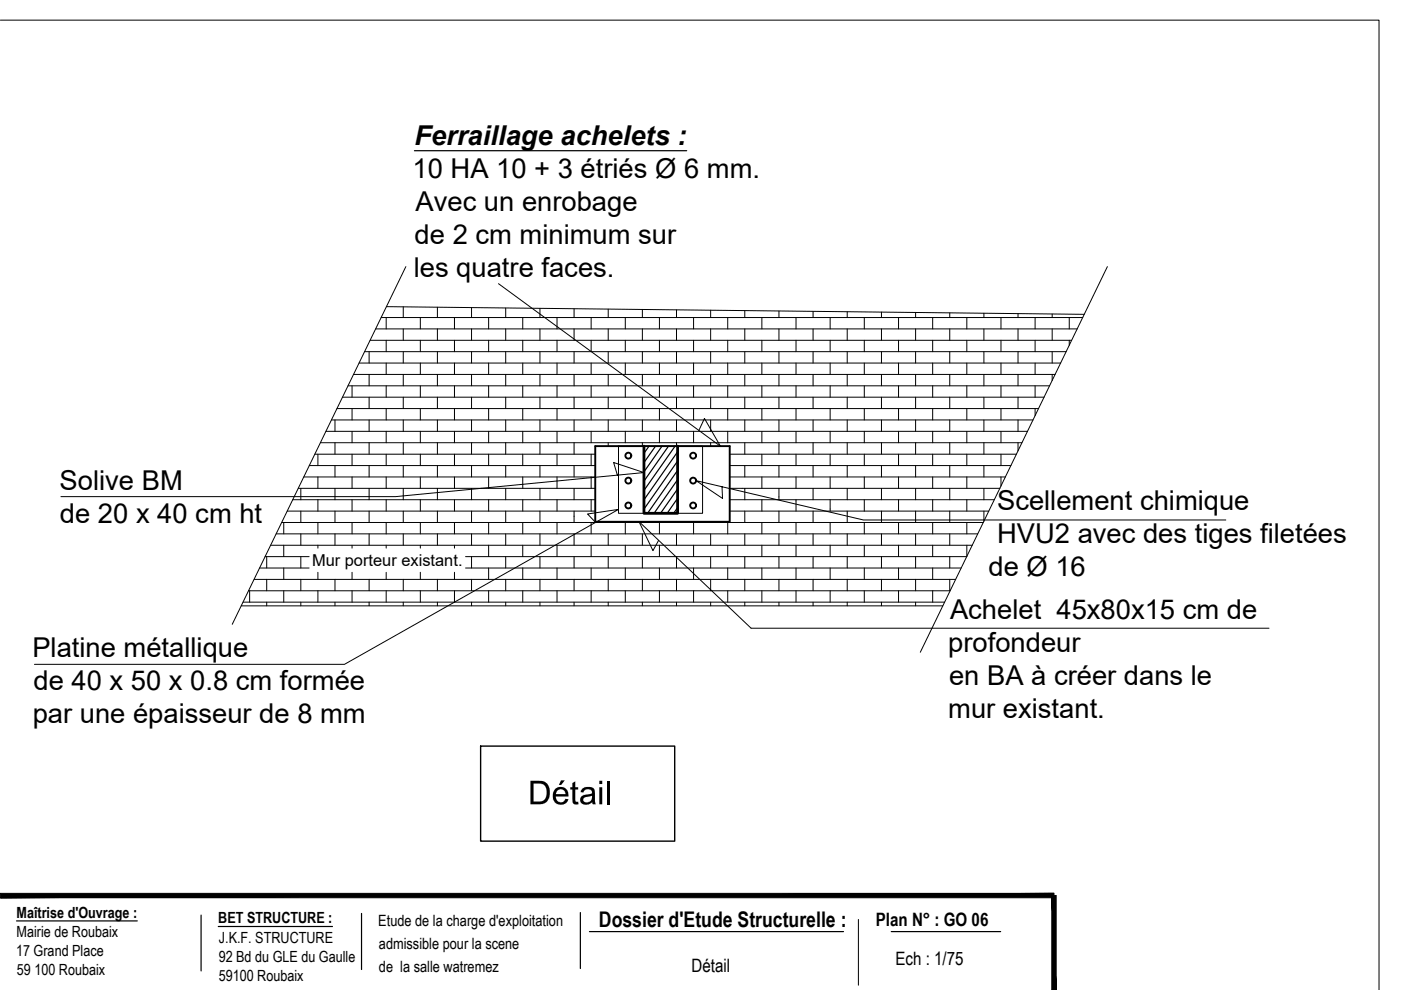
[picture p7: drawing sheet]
<svg xmlns="http://www.w3.org/2000/svg" width="297mm" height="210mm" viewBox="0 0 297 210" stroke-linecap="round" stroke-linejoin="round" font-family="sans-serif">
<!-- layer: Butons sismique jkf -->
<g fill="none" stroke="#000" stroke-width=".21">
<path d="M86 56.5l-36.8 75.9M234.8 56.5l-39.7 81.8M75 79.4h148.7M76.1 77h148.8M77.3 74.6h148.7M78.3 74.6v2.4M78.3 79.4v2.4M78.5 72.2h148.7M79.6 69.7h148.8M80.8 67.3h148.8M81.9 67.3v2.4M81.9 72.2v2.4"/>
<path d="M81.9 77v2.4M85.5 65.1v2.2M85.5 69.7v2.5M85.5 74.6v2.4M85.5 79.4v2.4M89.1 67.3v2.4M89.1 72.2v2.4M89.1 77v2.4M92.7 65.1v2.2M92.7 69.7v2.5M92.7 74.6v2.4M92.7 79.4v2.4"/>
<path d="M96.4 67.3v2.4M96.4 72.2v2.4M96.4 77v2.4M100 65.2v2.1M100 69.7v2.5M100 74.6v2.4M100 79.4v2.4M103.6 67.3v2.4M103.6 72.2v2.4M103.6 77v2.4M105.7 60.1l47 34.5M107.2 65.3v2"/>
<path d="M107.2 69.7v2.5M107.2 74.6v2.4M107.2 79.4v2.4M110.8 67.3v2.4M110.8 72.2v2.4M110.8 77v2.4M114.5 65.4v1.9M114.5 69.7v2.5M114.5 74.6v2.4M114.5 79.4v2.4M118.1 67.3v2.4M118.1 72.2v2.4"/>
<path d="M118.1 77v2.4M121.7 65.5v1.8M121.7 69.7v2.5M121.7 74.6v2.4M121.7 79.4v2.4M125.3 67.3v2.4M125.3 72.2v2.4M125.3 77v2.4M129 65.5v1.8M129 69.7v2.5M129 74.6v2.4M129 79.4v2.4"/>
<path d="M132.6 67.3v2.4M132.6 72.2v2.4M132.6 77v2.4M136.2 65.6v1.7M136.2 69.7v2.5M136.2 74.6v2.4M136.2 79.4v2.4M139.8 67.3v2.4M139.8 72.2v2.4M139.8 77v2.4M143.4 65.7v1.6M143.4 69.7v2.5"/>
<path d="M143.4 74.6v2.4M143.4 79.4v2.4M147.1 67.3v2.4M147.1 72.2v2.4M147.1 77v2.4M150.7 65.8v1.5M150.7 69.7v2.5M150.7 74.6v2.4M150.7 79.4v2.4M154.3 67.3v2.4M154.3 72.2v2.4M154.3 77v2.4"/>
<path d="M157.9 65.9v1.4M157.9 69.7v2.5M157.9 74.6v2.4M157.9 79.4v2.4M161.5 67.3v2.4M161.5 72.2v2.4M161.5 77v2.4M165.1 65.9v1.4M165.1 69.7v2.5M165.1 74.6v2.4M165.1 79.4v2.4M168.8 67.3v2.4"/>
<path d="M168.8 72.2v2.4M168.8 77v2.4M172.4 66v1.3M172.4 69.7v2.5M172.4 74.6v2.4M172.4 79.4v2.4M176 67.3v2.4M176 72.2v2.4M176 77v2.4M179.6 66.1v1.2M179.6 69.7v2.5M179.6 74.6v2.4"/>
<path d="M179.6 79.4v2.4M183.2 67.3v2.4M183.2 72.2v2.4M183.2 77v2.4M186.9 66.2v1.1M186.9 69.7v2.5M186.9 74.6v2.4M186.9 79.4v2.4M190.5 67.3v2.4M190.5 72.2v2.4M190.5 77v2.4M194.1 66.3v1"/>
<path d="M194.1 69.7v2.5M194.1 74.6v2.4M194.1 79.4v2.4M197.7 67.3v2.4M197.7 72.2v2.4M197.7 77v2.4M201.4 66.4v.9M201.4 69.7v2.5M201.4 74.6v2.4M201.4 79.4v2.4M205 67.3v2.4M205 72.2v2.4"/>
<path d="M205 77v2.4M208.6 66.4v.9M208.6 69.7v2.5M208.6 74.6v2.4M208.6 79.4v2.4M212.2 67.3v2.4M212.2 72.2v2.4M212.2 77v2.4M215.8 66.5v.8M215.8 69.7v2.5M215.8 74.6v2.4M215.8 79.4v2.4"/>
<path d="M219.5 67.3v2.4M219.5 72.2v2.4M219.5 77v2.4M223.1 66.6v.7M223.1 69.7v2.5M223.1 74.6v2.4M223.1 79.4v1.3M226.7 67.3v2.4M226.7 72.2v1M65.6 98.7h60.6M66.7 96.3h59.5M67.4 96.3v2.4"/>
<path d="M67.9 93.9h148.8M69.1 91.5h148.8M70.3 89h148.7M71 89v2.5M71 93.9v2.4M71 98.7v2.4M71.4 86.6h148.8M72.6 84.2h148.8M73.8 81.8h148.7M74.6 81.8v2.4M74.6 86.6v2.4M74.6 91.5v2.4"/>
<path d="M74.6 96.3v2.4M78.3 84.2v2.4M78.3 89v2.5M78.3 93.9v2.4M78.3 98.7v2.4M81.9 81.8v2.4M81.9 86.6v2.4M81.9 91.5v2.4M81.9 96.3v2.4M85.5 84.2v2.4M85.5 89v2.5M85.5 93.9v2.4"/>
<path d="M85.5 98.7v2.4M89.1 81.8v2.4M89.1 86.6v2.4M89.1 91.5v2.4M89.1 96.3v2.4M92.7 84.2v2.4M92.7 89v2.5M92.7 93.9v2.4M92.7 98.7v2.4M96.4 81.8v2.4M96.4 86.6v2.4M96.4 91.5v2.4"/>
<path d="M96.4 96.3v2.4M100 84.2v2.4M100 89v2.5M100 93.9v2.4M100 98.7v2.4M103.6 81.8v2.4M103.6 86.6v2.4M103.6 91.5v2.4M103.6 96.3v2.4M107.2 84.2v2.4M107.2 89v2.5M107.2 93.9v2.4"/>
<path d="M107.2 98.7v2.4M110.8 81.8v2.4M110.8 86.6v2.4M110.8 91.5v2.4M110.8 96.3v2.4M114.5 84.2v2.4M114.5 89v2.5M114.5 93.9v2.4M114.5 98.7v2.4M118.1 81.8v2.4M118.1 86.6v2.4M118.1 91.5v2.4"/>
<path d="M118.1 96.3v2.4M121.7 84.2v2.4M121.7 89v2.5M121.7 93.9v2.4M121.7 98.7v2.4M125.3 81.8v2.4M125.3 86.6v2.4M125.3 91.5v2.4M125.3 96.3v2.4M129 84.2v2.4M129 89v2.5M129 93.9v.7"/>
<path d="M132.6 81.8v2.4M132.6 86.6v2.4M132.6 91.5v2.4M136.2 84.2v2.4M136.2 89v2.5M136.2 93.9v.7M139.8 81.8v2.4M139.8 86.6v2.4M139.8 91.5v2.4M143.4 84.2v2.4M143.4 89v2.5M143.4 93.9v.7"/>
<path d="M147.1 81.8v2.4M147.1 86.6v2.4M147.1 91.5v2.4M150.7 84.2v2.4M150.7 89v2.5M150.7 93.9v.7M154.3 81.8v2.4M154.3 86.6v2.4M154.3 91.5v2.4M154.7 96.3h60.8M154.7 98.7h59.6M157.9 84.2v2.4"/>
<path d="M157.9 89v2.5M157.9 93.9v2.4M157.9 98.7v2.4M161.5 81.8v2.4M161.5 86.6v2.4M161.5 91.5v2.4M161.5 96.3v2.4M165.1 84.2v2.4M165.1 89v2.5M165.1 93.9v2.4M165.1 98.7v2.4M168.8 81.8v2.4"/>
<path d="M168.8 86.6v2.4M168.8 91.5v2.4M168.8 96.3v2.4M172.4 84.2v2.4M172.4 89v2.5M172.4 93.9v2.4M172.4 98.7v2.4M176 81.8v2.4M176 86.6v2.4M176 91.5v2.4M176 96.3v2.4M179.6 84.2v2.4"/>
<path d="M179.6 89v2.5M179.6 93.9v2.4M179.6 98.7v2.4M183.2 81.8v2.4M183.2 86.6v2.4M183.2 91.5v2.4M183.2 96.3v2.4M186.9 84.2v2.4M186.9 89v2.5M186.9 93.9v2.4M186.9 98.7v2.4M190.5 81.8v2.4"/>
<path d="M190.5 86.6v2.4M190.5 91.5v2.4M190.5 96.3v2.4M194.1 84.2v2.4M194.1 89v2.5M194.1 93.9v2.4M194.1 98.7v2.4M197.7 81.8v2.4M197.7 86.6v2.4M197.7 91.5v2.4M197.7 96.3v2.4M201.4 84.2v2.4"/>
<path d="M201.4 89v2.5M201.4 93.9v2.4M201.4 98.7v2.4M205 81.8v2.4M205 86.6v2.4M205 91.5v2.4M205 96.3v2.4M208.6 84.2v2.4M208.6 89v2.5M208.6 93.9v2.4M208.6 98.7v2.4M212.2 81.8v2.4"/>
<path d="M212.2 86.6v2.4M212.2 91.5v2.4M212.2 96.3v2.4M215.8 84.2v2.4M215.8 89v2.5M215.8 93.9v1.7M219.5 81.8v2.4M219.5 86.6v1.5M56.2 118h9.3M56.5 118v2.4M57.4 115.6h148.7M58.6 113.2h148.7"/>
<path d="M59.7 110.8h148.8M60.2 110.8v2.4M60.2 115.6v2.4M60.9 108.4h65.3M62.1 106h64.1M63.2 103.5h63M63.8 103.5v2.5M63.8 108.4v2.4M63.8 113.2v2.4M63.8 118v2.4M64.4 101.1h61.8M67.4 101.1v2.4"/>
<path d="M67.4 106v2.4M67.4 110.8v2.4M67.4 115.6v.6M71 103.5v2.5M71 108.4v2.4M71 113.2v2.4M74.6 101.1v2.4M74.6 106v2.4M74.6 110.8v2.4M74.6 115.6v.6M78.3 103.5v2.5M78.3 108.4v2.4"/>
<path d="M78.3 113.2v2.4M81.9 101.1v2.4M81.9 106v2.4M81.9 110.8v2.4M81.9 115.6v.6M85.5 103.5v2.5M85.5 108.4v2.4M85.5 113.2v2.4M89.1 101.1v2.4M89.1 106v2.4M89.1 110.8v2.4M89.1 115.6v.6"/>
<path d="M92.7 103.5v2.5M92.7 108.4v2.4M92.7 113.2v2.4M96.4 101.1v2.4M96.4 106v2.4M96.4 110.8v2.4M96.4 115.6v.6M98.7 118h106.3M100 103.5v2.5M100 108.4v2.4M100 113.2v2.4M100 118v2.4"/>
<path d="M103.6 101.1v2.4M103.6 106v2.4M103.6 110.8v2.4M103.6 115.6v2.4M107.2 103.5v2.5M107.2 108.4v2.4M107.2 113.2v2.4M107.2 118v2.4M110.8 101.1v2.4M110.8 106v2.4M110.8 110.8v2.4M110.8 115.6v2.4"/>
<path d="M114.5 103.5v2.5M114.5 108.4v2.4M114.5 113.2v2.4M114.5 118v2.4M118.1 101.1v2.4M118.1 106v2.4M118.1 110.8v2.4M118.1 115.6v2.4M121.7 103.5v2.5M121.7 108.4v2.4M121.7 113.2v2.4M121.7 118v2.4"/>
<path d="M125.3 101.1v2.4M125.3 106v2.4M125.3 110.8v2.4M125.3 115.6v2.4M129 110.6v.2M129 113.2v2.4M129 118v2.4M132.6 110.8v2.4M132.6 115.6v2.4M136.2 110.6v.2M136.2 113.2v2.4M136.2 118v2.4"/>
<path d="M139.8 110.8v2.4M139.8 115.6v2.4M143.4 110.6v.2M143.4 113.2v2.4M143.4 118v2.4M147.1 110.8v2.4M147.1 115.6v2.4M150.7 110.6v.2M150.7 113.2v2.4M150.7 118v2.4M154.3 110.8v2.4M154.3 115.6v2.4"/>
<path d="M154.7 103.5h57.3M154.7 106h56.1M154.7 108.4h54.9M154.7 101.1h58.5M157.9 103.5v2.5M157.9 108.4v2.4M157.9 113.2v2.4M157.9 118v2.4M161.5 101.1v2.4M161.5 106v2.4M161.5 110.8v2.4M161.5 115.6v2.4"/>
<path d="M165.1 103.5v2.5M165.1 108.4v2.4M165.1 113.2v2.4M165.1 118v2.4M168.8 101.1v2.4M168.8 106v2.4M168.8 110.8v2.4M168.8 115.6v2.4M172.4 103.5v2.5M172.4 108.4v2.4M172.4 113.2v2.4M172.4 118v2.4"/>
<path d="M176 101.1v2.4M176 106v2.4M176 110.8v2.4M176 115.6v2.4M179.6 103.5v2.5M179.6 108.4v2.4M179.6 113.2v2.4M179.6 118v2.4M183.2 101.1v2.4M183.2 106v2.4M183.2 110.8v2.4M183.2 115.6v2.4"/>
<path d="M186.9 103.5v2.5M186.9 108.4v2.4M186.9 113.2v2.4M186.9 118v2.4M190.5 101.1v2.4M190.5 106v2.4M190.5 110.8v2.4M190.5 115.6v2.4M194.1 103.5v2.5M194.1 108.4v2.4M194.1 113.2v2.4M194.1 118v2.4"/>
<path d="M197.7 101.1v2.4M197.7 106v2.4M197.7 110.8v2.4M197.7 115.6v2.4M201.4 103.5v2.5M201.4 108.4v2.4M201.4 113.2v2.4M201.4 118v2.4M205 101.1v2.4M205 106v2.4M205 110.8v2.4M205 115.6v2.4"/>
<path d="M208.6 103.5v2.5M208.6 108.4v2.1M212.2 101.1v2M51.1 128.5h148.8M51.5 127.7h148.8M52.7 125.3h148.8M52.9 125.3v2.4M53.9 122.8h148.7M55 120.4h10.5M56.5 122.8v2.5M56.5 127.7v.8M60.2 120.4v2.4"/>
<path d="M60.2 125.3v2.4M63.8 122.8v2.5M63.8 127.7v.8M67.4 121.3v1.5M67.4 125.3v2.4M71 122.8v2.5M71 127.7v.8M74.6 121.3v1.5M74.6 125.3v2.4M78.3 122.8v2.5M78.3 127.7v.8M81.9 121.3v1.5"/>
<path d="M81.9 125.3v2.4M85.5 122.8v2.5M85.5 127.7v.8M89.1 121.3v1.5M89.1 125.3v2.4M92.7 122.8v2.5M92.7 127.7v.8M96.4 121.3v1.5M96.4 125.3v2.4M98.7 120.4h105.1M100 122.8v2.5M100 127.7v.8"/>
<path d="M103.6 120.4v2.4M103.6 125.3v2.4M107.2 122.8v2.5M107.2 127.7v.8M110.8 120.4v2.4M110.8 125.3v2.4M114.5 122.8v2.5M114.5 127.7v.8M118.1 120.4v2.4M118.1 125.3v2.4M121.7 122.8v2.5M121.7 127.7v.8"/>
<path d="M125.3 120.4v2.4M125.3 125.3v2.4M129 122.8v2.5M129 127.7v.8M132.6 120.4v2.4M132.6 125.3v2.4M136.2 122.8v2.5M136.2 127.7v.8M139.8 120.4v2.4M139.8 125.3v2.4M143.4 122.8v2.5M143.4 127.7v.8"/>
<path d="M147.1 120.4v2.4M147.1 125.3v2.4M150.7 122.8v2.5M150.7 127.7v.8M154.3 120.4v2.4M154.3 125.3v2.4M157.9 122.8v2.5M157.9 127.7v.8M161.5 120.4v2.4M161.5 125.3v2.4M165.1 122.8v2.5M165.1 127.7v.8"/>
<path d="M168.8 120.4v2.4M168.8 125.3v2.4M172.4 122.8v2.5M172.4 127.7v.8M176 120.4v2.4M176 125.3v2.4M179.6 122.8v2.5M179.6 127.7v.8M183.2 120.4v2.4M183.2 125.3v2.4M186.9 122.8v2.5M186.9 127.7v.8"/>
<path d="M190.5 120.4v2.4M190.5 125.3v2.4M194.1 122.8v2.5M194.1 127.7v.8M197.7 120.4v2.4M197.7 125.3v2.4M201.4 122.8v2.5"/>
</g>
<!-- layer: textes. R+1 -->
<g fill="#000">
<path d="M121.4 166l.6-.3v1.2h.6v.5h-.6v2.5l.6 .1 .1 .5-.4 .1a.82 .82 0 0 1-.9-1.1v-2.1h-.5v-.5h.5zM128.6 165.5h.6v5h-.6z"/>
<path d="M112.5 165.5l2.4 .1 .7 .2 .5 .5 .4 .9 .1 1.2-.3 1-.6 .8-1.2 .3h-2zM113.1 166.1v3.8h1.4l.7-.1 .4-.5 .3-.8v-1l-.3-.8-.8-.5z"/>
<path d="M117.7 167.3l.7-.4 .7-.1 .7 .3 .4 .3 .3 .7v.8h-2.7l.3 .8 .7 .4 .7-.1 .4-.6 .6 .1-.5 .8-.7 .3h-.5l-.6-.1-.6-.4-.4-.8v-.8zM118.3 167.5l-.4 .9h2l-.1-.6-.4-.3-.6-.2zM118.9 165.5h.8l-.7 .9h-.5z"/>
<path d="M123.5 167.2l.9-.4 1 .1 .5 .3 .2 .4v2.3l.2 .6h-.6l-.1-.4-1.2 .5-1-.2-.4-.6 .2-.9 .6-.3 1.2-.2a.47 .47 0 0 0 .5-.3 .47 .47 0 0 0-.2-.6l-.7-.2a.78 .78 0 0 0-.9 .7h-.6zM123.8 169.2a.7 .7 0 0 0 .2 .9 .7 .7 0 0 0 .9-.1l.5-.5 .1-.8z"/>
<path d="M127.1 166.9h.6v3.6h-.6zM127.1 165.5h.6v.7h-.6z"/>
</g>
<!-- layer: Porteur -->
<g fill="none" stroke="#000" stroke-width=".4">
<path d="M126.2 94.6h28.5v16h-28.5z"/>
<circle cx="133.2" cy="96.6" r=".62"/>
<circle cx="147" cy="96.6" r=".62"/>
<circle cx="133.2" cy="107.2" r=".62"/>
<circle cx="133.2" cy="101.9" r=".62"/>
<circle cx="147" cy="107.2" r=".62"/>
<circle cx="147" cy="101.9" r=".62"/>
</g>
<!-- layer: textes. R+1 -->
<path d="M101.9 158.2h41.2v20.1h-41.2z" fill="none" stroke="#000" stroke-width=".3"/>
<!-- layer: 00txt structure -->
<g fill="none" stroke="#000" stroke-width=".25">
<path d="M87.9 32h57.7M137.6 94.6l-1.1 1.5M139 94.6l-2.5 3.5M140.4 94.6l-3.9 5.4M141.7 94.6l-5.2 7.4M143.1 94.6l-6.6 9.4M143.7 95.8l-7.2 10.2M143.7 97.8l-7.2 10.1M143.7 99.7l-6.4 9.1M143.7 101.7l-5 7.1M143.7 103.7l-3.7 5.1M143.7 105.7l-2.3 3.1"/>
<path d="M143.7 107.6l-.9 1.2"/>
</g>
<path d="M136.5 94.6v14.2h7.2v-14.2" fill="none" stroke="#000" stroke-width=".59"/>
<!-- layer: 0 -->
<path d="M.1 4.3h292.3v205.6M81.9 65l148 1.6M148.2 91.3l1.2-2.6 3.3 5.9M126.3 110.8l-1.7-1.8 6.5-1-58.1 32.9h-65.7M130.9 100.7l-.8-2.6 6.4 2.1-52.6 5.1h-71M135.5 110.6l2.9 6.1 1.2-2.1M135.5 110.7l23.7 22.5h109.9M153.1 103.2l.1 2.5-5.6-3.8 35.5 8.4h76.8M182 194.9v14" fill="none" stroke="#000" stroke-width=".21"/>
<!-- layer: CHARPENTE POT MET -->
<path d="M131.1 94.6h17.9v14.2h-17.9z" fill="none" stroke="#000" stroke-width=".21"/>
<!-- layer: BECT-cartouche -->
<path d="M3.5 195.3h25.6M42.6 194v11.9M46.3 196.4h24.2M76.7 193.7v11.9M123 193.5v11.9M125 197.5h53.8M189 197.5h23.2" fill="none" stroke="#000" stroke-width=".25"/>
<g fill="#000" stroke="#000" stroke-width=".21">
<path d="M.1 190.3h223.4v-.9zM.1 189.4h223.4l-223.4 .9z"/>
<path d="M223 189.9v20h.9zM223 189.9h.9v20z"/>
</g>
<g font-size="5.8">
<text x="87.9" y="30.7">Ferraillage achelets :</text>
<text x="87.5" y="37.8">10 HA 10 + 3 étriés Ø 6 mm.</text>
<text x="88.1" y="44.7">Avec un enrobage</text>
<text x="87.9" y="51.7">de 2 cm minimum sur</text>
<text x="87.7" y="58.7">les quatre faces.</text>
<text x="12.6" y="103.9">Solive BM</text>
<text x="12.7" y="110.8">de 20 x 40 cm ht</text>
<text x="211.4" y="108.1">Scellement chimique</text>
<text x="211.4" y="115.1">HVU2 avec des tiges filetées</text>
<text x="209.6" y="122.1">de Ø 16</text>
<text x="201.4" y="131.3">Achelet 45x80x15 cm de</text>
<text x="6.9" y="139.4">Platine métallique</text>
<text x="201" y="138.3">profondeur</text>
<text x="7.1" y="146.4">de 40 x 50 x 0.8 cm formée</text>
<text x="201.2" y="145.3">en BA à créer dans le</text>
<text x="6.9" y="153.3">par une épaisseur de 8 mm</text>
<text x="201" y="152.2">mur existant.</text>
</g>
<text font-size="4.6" x="127" y="196.6">Dossier d'Etude Structurelle :</text>
<g font-size="3.9">
<text x="185.7" y="196.4">Plan N° : GO 06</text>
<text x="146.6" y="206.1">Détail</text>
<text x="189.9" y="204.5">Ech : 1/75</text>
</g>
<text font-size="3.5" x="66.2" y="120">Mur porteur existant.</text>
<g font-size="3.3">
<text x="3.5" y="194.6">Maîtrise d'Ouvrage :</text>
<text x="46.3" y="195.7">BET STRUCTURE :</text>
<text x="80.2" y="196.3">Etude de la charge d'exploitation</text>
<text x="3.4" y="202.7">17 Grand Place</text>
<text x="3.5" y="198.6">Mairie de Roubaix</text>
<text x="46.4" y="203.9">92 Bd du GLE du Gaulle</text>
<text x="46.4" y="199.8">J.K.F. STRUCTURE</text>
<text x="80.3" y="201.2">admissible pour la scene</text>
<text x="3.6" y="206.8">59 100 Roubaix</text>
<text x="46.4" y="208">59100 Roubaix</text>
<text x="80.3" y="206.1">de la salle watremez</text>
</g>
</svg>
